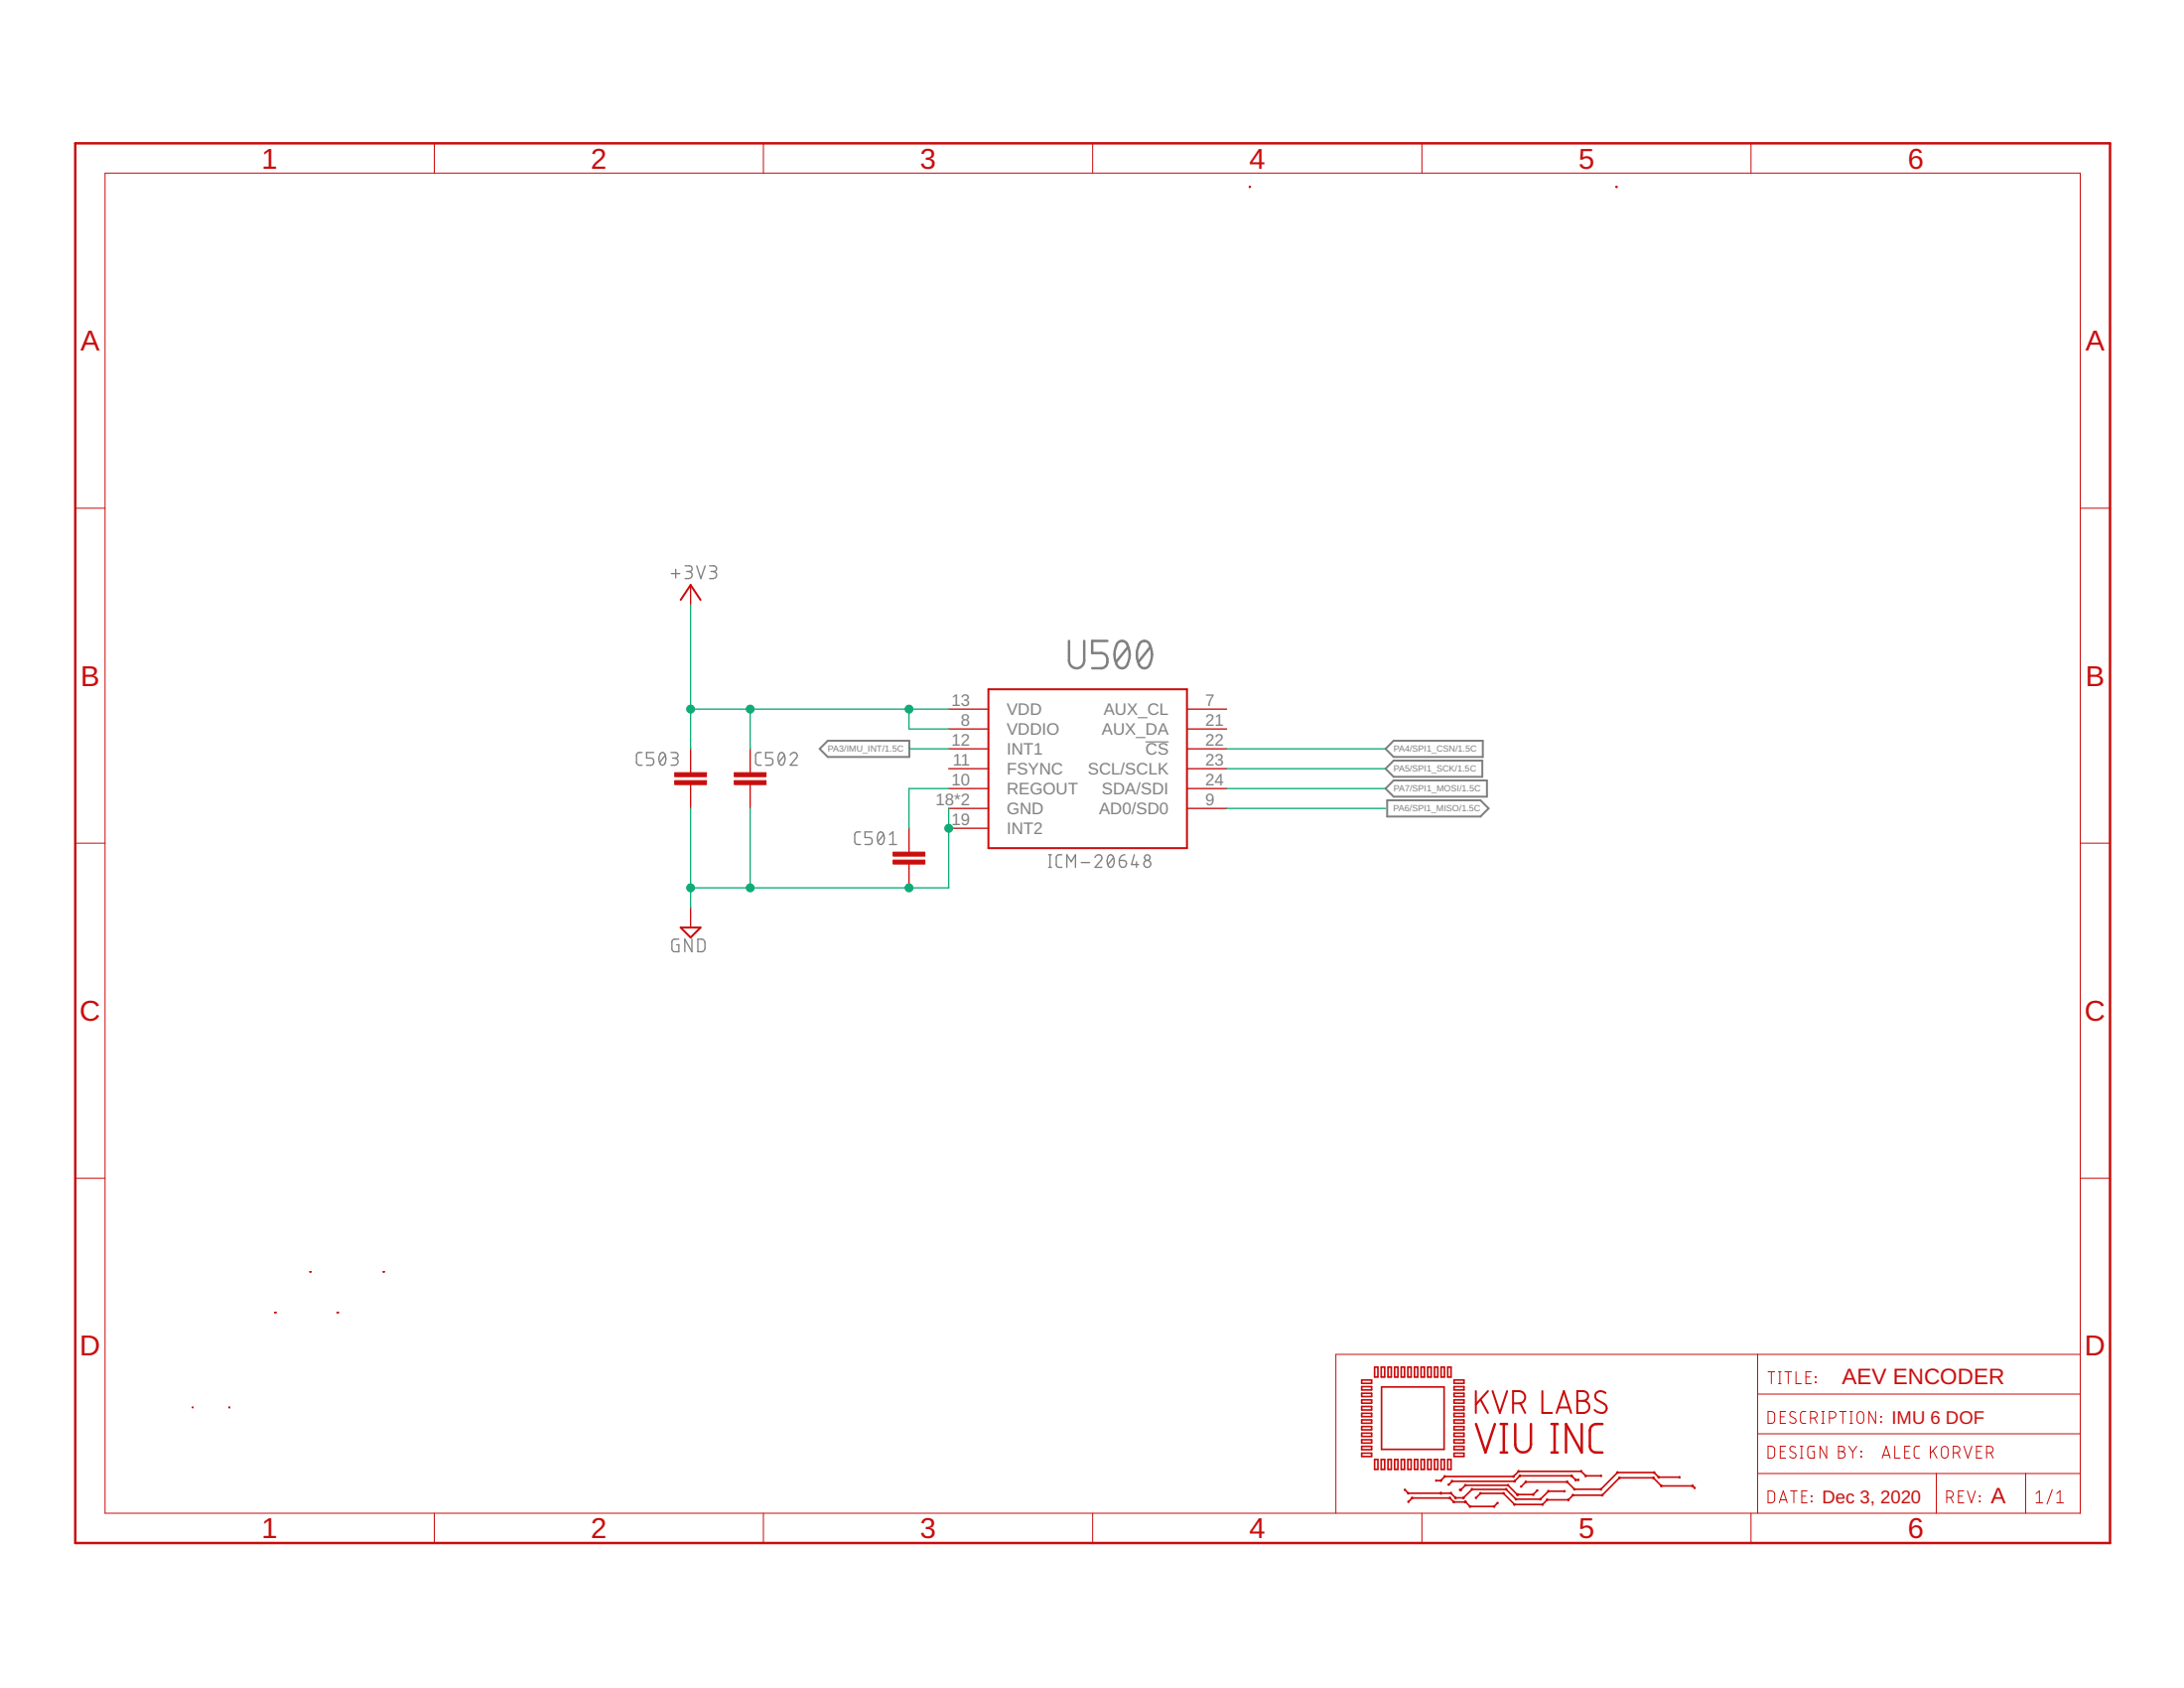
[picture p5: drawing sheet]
<svg xmlns="http://www.w3.org/2000/svg" width="279mm" height="216mm" viewBox="0 0 279 216" stroke-linecap="round" stroke-linejoin="round" font-family="sans-serif">
<g fill="none" stroke="#808080" stroke-width=".17">
<path d="M85.9 73.4h1.1M86.4 72.8v1.1M87.7 72.4h.5a.36 .36 0 0 1 .4 .3 .36 .36 0 0 1-.4 .4h-.4M88.1 73.1a.46 .46 0 0 1 .5 .4 .46 .46 0 0 1-.5 .5h-.4M89.1 72.4l.6 1.6 .5-1.6M90.8 72.4h.5a.36 .36 0 0 1 .4 .3 .36 .36 0 0 1-.4 .4h-.3M91.2 73.1a.46 .46 0 0 1 .5 .4 .46 .46 0 0 1-.5 .5h-.4M82.1 96.2h-.3a.36 .36 0 0 0-.4 .4v.9a.36 .36 0 0 0 .4 .4h.3M83.6 96.2h-.9v.8h.6a.46 .46 0 0 1 .3 .4 .46 .46 0 0 1-.3 .5h-.6M84.5 96.4a.35 .35 0 0 1 .6 .1 1.21 1.21 0 0 1-.2 1.3 .32 .32 0 0 1-.5-.2 1.26 1.26 0 0 1 .1-1.2zM85.1 96.6l-.7 .9M85.9 96.2h.5a.36 .36 0 0 1 .4 .4 .36 .36 0 0 1-.4 .4h-.4"/>
<path d="M86.3 97a.46 .46 0 0 1 .5 .4 .46 .46 0 0 1-.5 .5h-.4M97.4 96.2h-.4a.36 .36 0 0 0-.3 .4v.9a.36 .36 0 0 0 .3 .4h.4M98.9 96.2h-.9v.8h.5a.46 .46 0 0 1 .4 .4 .46 .46 0 0 1-.4 .5h-.5M99.7 96.4a.33 .33 0 0 1 .6 .1 1.17 1.17 0 0 1-.2 1.3 .32 .32 0 0 1-.4-.2 1.26 1.26 0 0 1 0-1.2zM100.4 96.6l-.8 .9M101.1 96.6a.44 .44 0 0 1 .6-.3 .44 .44 0 0 1 .2 .7l-.8 .9h.9M110.1 106.4h-.4a.36 .36 0 0 0-.4 .4v.9a.36 .36 0 0 0 .4 .3h.4M111.6 106.4h-.9v.7h.5a.45 .45 0 0 1 .4 .5 .45 .45 0 0 1-.4 .4h-.5M112.4 106.5a.33 .33 0 0 1 .6 .1 1.17 1.17 0 0 1-.2 1.4 .36 .36 0 0 1-.4-.2 1.34 1.34 0 0 1 0-1.3zM113 106.8l-.7 .9M113.8 108h.9M113.8 106.8l.4-.4v1.6"/>
<path d="M134.2 110.9h.3M134.2 109.3h.3M134.3 109.3v1.6M135.8 109.3h-.3a.36 .36 0 0 0-.4 .4v.9a.36 .36 0 0 0 .4 .3h.3M136.5 110.9v-1.6l.5 .9 .6-.9v1.6M138.3 110.3h1.1M140.1 109.7a.44 .44 0 0 1 .6-.4 .44 .44 0 0 1 .1 .7l-.7 .9h.9M141.8 109.4a.35 .35 0 0 1 .6 .1 .99 .99 0 0 1-.3 1.4h-.2a1.18 1.18 0 0 1-.1-1.5zM142.5 109.7l-.8 .9M143.2 110h.5a.45 .45 0 0 1 .4 .6 .45 .45 0 0 1-.5 .3 .45 .45 0 0 1-.4-.4zM143.9 109.3a.7 .7 0 0 0-.7 .7M145.1 109.3l-.3 1.3h.9"/>
<path d="M145.4 110.2v.7M86.8 120.1h-.5a.36 .36 0 0 0-.3 .4v.9a.36 .36 0 0 0 .3 .3h.5v-.9h-.2M88.5 120.1v1.6l-.9-1.6v1.6M89.3 120.1h.4a.47 .47 0 0 1 .5 .5v.7a.47 .47 0 0 1-.5 .4h-.4z"/>
<circle cx="146.8" cy="109.7" r=".36"/>
<circle cx="146.8" cy="110.5" r=".46"/>
</g>
<path d="M146.5 94.9h3" fill="none" stroke="#808080" stroke-width=".15"/>
<path d="M136.8 82v2.5a.97 .97 0 0 0 .9 1 .97 .97 0 0 0 1-1v-2.5M141.7 82h-2v1.5h1.2a.99 .99 0 0 1 .8 1 .99 .99 0 0 1-.8 1h-1.2M143 82.3a.74 .74 0 0 1 1.2 .2 2.68 2.68 0 0 1-.2 2.8 .71 .71 0 0 1-1.1-.3 3 3 0 0 1 .1-2.7zM144.3 82.7l-1.5 2M145.8 82.3a.74 .74 0 0 1 1.3 .2 2.68 2.68 0 0 1-.3 2.8 .71 .71 0 0 1-1.1-.3 3 3 0 0 1 .1-2.7zM147.2 82.7l-1.6 2" fill="none" stroke="#808080" stroke-width=".32"/>
<path d="M104.9 95.8l1-1.1h10.4v2.1h-10.4zM177.2 95.8l1.1-1.1h11.4v2.1h-11.4zM177.2 98.3l1.1-1h11.3v2.1h-11.3zM177.2 100.9l1.1-1.1h11.9v2.1h-11.9zM177.5 102.4h11.9l1 1-1 1h-11.9z" fill="none" stroke="#808080" stroke-width=".25"/>
<g fill="none" stroke="#c90d0c" stroke-width=".17">
<path d="M88.3 74.8v2.6M88.3 95.8v3M96 95.8v3M121.4 90.7h5M121.4 93.2h5M121.4 95.8h5M121.4 98.3h5M151.8 90.7h5.1M151.8 93.2h5.1M151.8 95.8h5.1M151.8 98.3h5.1M88.3 100.4v3"/>
<path d="M88.3 116.1v2.5M96 100.4v3M116.3 105.9v3.1M116.3 110.5v3.1M121.4 100.9h5M121.4 103.4h5M121.4 105.9h5M151.8 100.9h5.1M151.8 103.4h5.1"/>
</g>
<g fill="#c90d0c" stroke="#c90d0c" stroke-width=".13">
<path d="M114.3 110h4v.5h-4z"/>
<path d="M114.3 109h4v.5h-4z"/>
<path d="M93.9 99.8h4.1v.6h-4.1z"/>
<path d="M93.9 98.8h4.1v.5h-4.1z"/>
<path d="M86.3 99.8h4.1v.6h-4.1z"/>
<path d="M86.3 98.8h4.1v.5h-4.1z"/>
</g>
<g fill="none" stroke="#c90d0c" stroke-width=".25">
<path d="M87.1 76.7l1.2-1.9 1.3 1.9M126.4 88.2h25.4v20.3h-25.4zM87.1 118.6h2.5l-1.3 1.3zM188.8 177.9v2.8M189.4 179l1 1.7M190.4 177.9l-1.6 1.7M190.9 177.9l1 2.8 .9-2.8M193.6 179.5a1.36 1.36 0 0 0 1.3-.3 .78 .78 0 0 0 .1-.8 .78 .78 0 0 0-.6-.5h-.8v2.8M194.5 179.5l.6 1.2M197.3 177.9v2.8h1.2M201.8 177.9h.7a.62 .62 0 0 1 .7 .7 .62 .62 0 0 1-.7 .6 .77 .77 0 0 1 .8 .7 .77 .77 0 0 1-.8 .8h-.7zM201.8 179.2h.7"/>
<path d="M205.4 178.2a.74 .74 0 0 0-.9-.2 .74 .74 0 0 0-.4 .8l.3 .3 .8 .5a.67 .67 0 0 1 .2 .9 .67 .67 0 0 1-1 .1l-.4-.3M199.1 180.7l1-2.8 .9 2.8M199.4 180h1.4"/>
</g>
<g fill="none" stroke="#c90d0c" stroke-width=".13">
<path d="M55.6 18.3v3.8M97.7 18.3v3.8M139.8 18.3v3.8M181.9 18.3v3.8M224 18.3v3.8M13.4 22.1h252.7v171.4h-252.7zM9.6 65h3.8M266.1 65h3.8M9.6 107.8h3.8M266.1 107.8h3.8M9.6 150.7h3.8M266.1 150.7h3.8"/>
<path d="M224.9 173.2v20.3M224.9 178.3h41.2M226.2 175.5h.8M226.6 175.5v1.5M227.5 175.5h.4M227.5 177h.4M227.7 175.5v1.5M228.3 175.5h.9M228.8 175.5v1.5M229.8 175.5v1.5h.6M231 176.1h.5M231.7 175.5h-.7v1.5h.7"/>
<path d="M232.2 176.1l.1 .1zM232.2 176.8h.1zM266.1 173.2h-95.2v20.3M55.6 193.5v3.9M97.7 193.5v3.9M139.8 193.5v3.9M181.9 193.5v3.9M224 193.5v3.9M224.9 188.5h41.2M224.9 183.4h41.2M226.2 190.7h.4a.43 .43 0 0 1 .4 .4v.7a.43 .43 0 0 1-.4 .4h-.4zM226.2 185h.4a.43 .43 0 0 1 .4 .4v.7a.43 .43 0 0 1-.4 .4h-.4z"/>
<path d="M226.2 180.5h.4a.43 .43 0 0 1 .4 .5v.6a.43 .43 0 0 1-.4 .5h-.4zM227.6 192.2l.5-1.5 .5 1.5M227.8 191.8h.7M227.8 185.7h.5M227.8 181.2h.5M228.4 185h-.6v1.5h.6M228.4 180.5h-.6v1.6h.6M229.1 190.7h.8M229.5 190.7v1.5M229.7 185.1a.4 .4 0 0 0-.5-.1 .4 .4 0 0 0-.2 .5l.6 .4a.38 .38 0 0 1 .1 .5 .38 .38 0 0 1-.6 0l-.2-.1M229.7 180.7a.4 .4 0 0 0-.5-.1 .4 .4 0 0 0-.2 .5l.6 .3a.38 .38 0 0 1 .1 .6 .38 .38 0 0 1-.6 0l-.2-.2M230.3 185h.4"/>
<path d="M230.3 186.5h.4M230.5 185v1.5M230.5 191.4h.5M231 180.5l-.5 .1-.2 .3 .1 .9 .1 .2 .5 .1M231.2 190.7h-.7v1.5h.7M231.6 181.4h.5a.42 .42 0 0 0 .4-.4 .42 .42 0 0 0-.4-.5h-.5v1.6M231.7 191.3l.1 .1zM231.7 192l.1 .1zM232.1 185h-.6l-.2 .2v1l.2 .3h.6v-.8h-.2M232.1 181.4l.4 .7M233 180.5h.4M233 182.1h.4"/>
<path d="M233.2 180.5v1.6M233.7 185v1.5l-.9-1.5v1.5M234 181.4h.5a.42 .42 0 0 0 .4-.4 .42 .42 0 0 0-.4-.5h-.5v1.6M235.2 185h.4a.34 .34 0 0 1 .4 .3 .34 .34 0 0 1-.4 .4 .42 .42 0 0 1 .5 .4 .42 .42 0 0 1-.5 .4h-.4zM235.2 185.7h.4M235.3 180.5h.9M235.8 180.5v1.6M236.5 185l.5 .7M236.7 180.5h.3M236.7 182.1h.3M236.8 180.5v1.6M237 185.7v.8"/>
<path d="M237.5 185l-.5 .7M237.7 180.7a.42 .42 0 0 1 .5-.1 .42 .42 0 0 1 .2 .4v.6a.42 .42 0 0 1-.4 .5 .42 .42 0 0 1-.4-.5v-.6zM238.1 185.6v.1zM238.1 186.3v.1zM239.9 180.5v1.6l-.8-1.6v1.6M240.6 181.2l.1 .1zM240.6 181.8l.1 .1zM240.8 186.5l.5-1.5 .5 1.5M240.9 186.1h.8M242.4 185v1.5h.7M243.7 185.7h.5M244.3 185h-.6v1.5h.6"/>
<path d="M245.6 185h-.5l-.2 .3v1l.2 .2h.5M247 185v1.5M247.3 185.6l.5 .9M247.7 188.5v5M247.8 185l-.8 .9M248.5 185.1a.44 .44 0 0 1 .4-.1 .44 .44 0 0 1 .3 .4v.7a.42 .42 0 0 1-.4 .4 .42 .42 0 0 1-.4-.4v-.7zM249 191.5h.5a.42 .42 0 0 0 .4-.4 .42 .42 0 0 0-.4-.4h-.5v1.5M249.6 191.5l.3 .7M249.9 185.8h.4a.42 .42 0 0 0 .4-.4 .42 .42 0 0 0-.4-.4h-.4v1.5M250.4 185.8l.3 .7M250.5 191.4h.6M251.2 190.7h-.7v1.5h.7"/>
<path d="M251.2 185l.6 1.5 .5-1.5M251.7 190.7l.5 1.5 .5-1.5M252.9 185.7h.5M253.2 192l.1 .1zM253.2 191.3l.1 .1zM253.5 185h-.6v1.5h.6M254.1 185.8h.5a.42 .42 0 0 0 .4-.4 .42 .42 0 0 0-.4-.4h-.5v1.5M254.7 185.8l.3 .7M259.1 188.5v5M260.5 192.2h.8M260.5 191l.4-.3v1.5M262.6 190.5l-.7 1.9"/>
<path d="M263.1 192.2h.9M263.1 191l.4-.3v1.5"/>
</g>
<g fill="none" stroke="#c90d0c" stroke-width=".21">
<path d="M159.9 23.9h.1M159.9 23.9v.1M206.8 23.9h.1M206.8 23.9h-.1M206.8 23.9v.1M35.2 167.9h.1M39.7 162.7h.1M43.1 167.9h.1M43.2 167.9h.1M49 162.7h.1M49.1 162.7h.1M174.2 176.5h1.3v.4h-1.3z"/>
<path d="M174.2 177.4h1.3v.4h-1.3zM174.2 178.2h1.3v.4h-1.3zM174.2 179h1.3v.5h-1.3zM174.2 179.9h1.3v.4h-1.3zM175.9 174.9h.4v1.2h-.4zM176.7 174.9h.4v1.2h-.4zM176.7 177.4h8v8h-8zM177.6 174.9h.4v1.2h-.4zM178.4 174.9h.4v1.2h-.4zM179.3 174.9h.4v1.2h-.4zM180.1 174.9h.4v1.2h-.4zM181 174.9h.4v1.2h-.4z"/>
<path d="M181.8 174.9h.4v1.2h-.4zM182.6 174.9h.5v1.2h-.5zM183.5 174.9h.4v1.2h-.4zM184.4 174.9h.4v1.2h-.4zM185.2 174.9h.4v1.2h-.4zM186 178.2h1.3v.4h-1.3zM186 176.5h1.3v.4h-1.3zM186 177.4h1.3v.4h-1.3zM186 179h1.3v.5h-1.3zM186 179.9h1.3v.4h-1.3zM24.7 180h.1M29.3 180h.1"/>
<path d="M174.2 183.3h1.3v.4h-1.3zM174.2 180.8h1.3v.4h-1.3zM174.2 181.6h1.3v.4h-1.3zM174.2 182.5h1.3v.4h-1.3zM174.2 184.1h1.3v.5h-1.3zM174.2 185h1.3v.4h-1.3zM174.2 185.9h1.3v.4h-1.3zM175.9 186.7h.4v1.2h-.4zM176.7 186.7h.4v1.2h-.4zM177.6 186.7h.4v1.2h-.4zM178.4 186.7h.4v1.2h-.4zM179.3 186.7h.4v1.2h-.4z"/>
<path d="M179.7 190.6l.5 .4h5.4l.6 .6h1l1.1-1.1h4.4l1.2 1.2h3.2l1-1h2M179.8 190.5h-.1v.1M180.1 186.7h.4v1.2h-.4zM180.1 192v.1h.1M180.2 190.9v.2M180.2 192.1l.5-.5h4.8l.5 .5h1.4M180.2 190.9v.1l-.1 .1M180.6 191.6h.1M180.7 191.5v.2M181 186.7h.4v1.2h-.4zM181.8 186.7h.4v1.2h-.4zM182.6 186.7h.5v1.2h-.5z"/>
<path d="M183.5 186.7h.4v1.2h-.4zM183.7 189.3v.1M184.3 189.3v.1h.1M184.3 190.9v.2h.1v-.2h-.1M184.3 189.3v.1M184.3 190.9v.2M184.4 186.7h.4v1.2h-.4zM184.8 188.8h.1v.1M184.8 188.8v.1M185.2 186.7h.4v1.2h-.4zM185.3 189.8v.1h.1M185.5 191.5v.2"/>
<path d="M185.5 191.6h-.1M185.6 190.9v.2M185.7 190.9h-.1l-.1 .1M185.7 189.4l.1 .1M185.8 189.4v.1M186 192v.2M186 183.3h1.3v.4h-1.3zM186 180.8h1.3v.4h-1.3zM186 181.6h1.3v.4h-1.3zM186 182.5h1.3v.4h-1.3zM186 184.1h1.3v.5h-1.3zM186 185h1.3v.4h-1.3z"/>
<path d="M186 185.9h1.3v.4h-1.3zM186 192.1l-.1 .1M186.2 191.5v.2M186.2 191.5l.1 .1h-.1M186.8 190.5v.1M186.8 190.6l.7-.6h5.4l1.2 1.2h2l.6-.6M186.8 190.5l.1 .1M186.9 190.5v.1M187.2 191.5v.1h.1M187.2 191.5v.2M187.4 189.9h.1v.1M187.4 192.1l.7 .6h3l.5-.5"/>
<path d="M187.5 192v.2M187.5 189.9v.1M187.5 192v.1v.1l-.1-.1M187.5 192.1v-.1l-.1 .2M187.5 192l-.1 .1M188.1 192.6v.1M188.1 192.6v.1h-.1M188.3 190.4l.1 .1M188.3 190.4v.2M188.8 191.5v.1h.1M189.4 191v-.1v.2M189.4 190.9v.2"/>
<path d="M191.1 192.6v.1h.1M191.1 192.6v.1M191.5 192.2h.1v.1M192.3 190.9v.2M192.4 191l-.1 .1M192.7 190.4v.2M192.7 190.4l-.1 .1M192.9 189.9v.1M193 189.9l-.1 .1M193.6 188.8l.1 .1M193.6 188.8v.1M193.7 189.4v.1h.1"/>
<path d="M193.8 192.4v.1M193.8 189.4v.1M193.8 192.4l-.1 .1M193.9 191.7v.1M194 191.7v.1h-.1M194.1 191.2l.1-.1v.1v-.1l-.1 .1M194.1 191.1v.1M194.2 191.1v.1M194.2 188.2h.1M194.3 188.1v.2M194.4 188.7h.1v.1M194.4 188.7v.1"/>
<path d="M194.6 190.1v.1M195.2 189.5v.1M196.1 191.1v.1h.1M196.1 191.1v.1M196.6 190.6h.1v.1M197 191.7l.1 .1M197.1 191.7v.1M197.3 192.4v.1h.1M197.3 192.4v.1M197.9 191.8l.1 .1M197.9 191.8v.1M198.1 190.7v.1"/>
<path d="M200.1 190.7v.1M200.5 189.5v.1M200.5 189.5h-.1v.1M200.6 191.8l.1 .1M200.6 191.8v.1M201.1 188.7v.1M201.1 188.7l-.1 .1M201.2 191.2h.1v.1M201.2 191.2v.1M201.4 190.4v.1M201.5 190.4l-.1 .1M201.6 189.2v.2"/>
<path d="M201.6 189.2v.1h-.1M201.9 189.2v.2M201.9 189.3h-.3l-.5-.5h-6.7l-.6 .7h-8l-.4 .4M202.3 188.1v.2M202.3 188.2l-.1-.1v.1M202.9 188.7v.1M202.9 188.7v.1h-.1M204.7 190.4l.1 .1h.1M204.8 188.7v.1M204.8 190.4v.1M204.8 188.8h-1.9l-.6-.6h-8l-.7 .6h-8.8l-.5 .6h-.6M204.9 191.2l.1 .1"/>
<path d="M205 191.2v.1M206.9 188.3h.1v.1M206.9 188.3v.1M207.1 189h.1v.1M207.2 189v.1M211.5 189v.1M211.6 189h-.1v.1M211.6 188.3v.1M211.6 188.3h-.1l.1 .1M212.2 188.9v.1M212.5 190v.1M212.6 190v.1h-.1"/>
<path d="M214.8 188.9v.1M214.8 188.9h-2.6l-.6-.6h-4.7l-2.1 2.2h-3.4l-.9-1h-5.3l-.6 .6M216.5 190v.1M216.6 190h-.1v.1M216.8 190.3l-.3-.2h-4l-1-1.1h-4.3l-2.2 2.2h-3.8l-.6 .6h-2.7l-.6 .6h-3.5l-1.5-1.4h-2.9l-.6 .6M216.8 190.3l-.1 .1"/>
</g>
<path d="M9.6 18.3h260.3v179.1h-260.3zM188.8 182.1l1.2 3.7 1.2-3.7M192 185.8h.8M192 182.1h.8M192.4 182.1v3.7M193.8 182.1v2.7a1.01 1.01 0 0 0 1 1 1.01 1.01 0 0 0 1.1-1v-2.7M198.5 185.8h.8M198.5 182.1h.8M198.9 182.1v3.7M202.4 182.1v3.7l-2.1-3.7v3.7M205 182.1h-.8a.85 .85 0 0 0-.8 .9v2a.8 .8 0 0 0 .8 .8h.8" fill="none" stroke="#c90d0c" stroke-width=".32"/>
<g fill="none" stroke="#0dab76" stroke-width=".17">
<path d="M88.3 77.4v18.4M88.3 90.7h33.1M96 90.7v5.1M116.3 90.7v2.5h5.1M116.3 95.8h5.1M156.9 95.8h20.3M156.9 98.3h20.3M88.3 103.4v12.7M96 103.4v10.2M121.4 100.9h-5.1v5M121.4 103.4v10.2h-33.1M156.9 100.9h20.3"/>
<path d="M156.9 103.4h20.3"/>
</g>
<g fill="#0dab76" stroke="#0dab76" stroke-width=".13">
<circle cx="121.4" cy="105.9" r=".51"/>
<circle cx="116.3" cy="113.6" r=".51"/>
<circle cx="96" cy="113.6" r=".51"/>
<circle cx="88.3" cy="113.6" r=".51"/>
<circle cx="96" cy="90.7" r=".51"/>
<circle cx="116.3" cy="90.7" r=".51"/>
<circle cx="88.3" cy="90.7" r=".51"/>
</g>
<g font-size="3.7" fill="#c90d0c">
<text x="33.5" y="21.5">1</text>
<text x="75.6" y="21.5">2</text>
<text x="117.7" y="21.5">3</text>
<text x="159.8" y="21.5">4</text>
<text x="201.9" y="21.5">5</text>
<text x="244.1" y="21.5">6</text>
<text x="10.3" y="44.9">A</text>
<text x="266.8" y="44.9">A</text>
<text x="10.3" y="87.7">B</text>
<text x="266.8" y="87.7">B</text>
<text x="10.2" y="130.6">C</text>
<text x="266.7" y="130.6">C</text>
<text x="10.2" y="173.4">D</text>
<text x="266.7" y="173.4">D</text>
<text x="33.5" y="196.7">1</text>
<text x="75.6" y="196.7">2</text>
<text x="117.7" y="196.7">3</text>
<text x="159.8" y="196.7">4</text>
<text x="201.9" y="196.7">5</text>
<text x="244.1" y="196.7">6</text>
</g>
<g font-size="2.9" fill="#c90d0c">
<text x="235.7" y="177">AEV ENCODER</text>
<text x="254.7" y="192.3">A</text>
</g>
<g font-size="2.3" fill="#c90d0c">
<text x="242" y="182.1">IMU 6 DOF</text>
<text x="233.1" y="192.3">Dec 3, 2020</text>
</g>
<g font-size="2.1" fill="#808080">
<text x="121.7" y="90.3">13</text>
<text x="121.7" y="95.4">12</text>
<text x="122.9" y="92.9">8</text>
<text x="128.8" y="91.5">VDD</text>
<text x="128.8" y="94">VDDIO</text>
<text x="141" y="94">AUX_DA</text>
<text x="141.2" y="91.5">AUX_CL</text>
<text x="154.2" y="90.3">7</text>
<text x="154.2" y="92.9">21</text>
<text x="154.2" y="95.4">22</text>
<text x="121.7" y="100.5">10</text>
<text x="121.9" y="98">11</text>
<text x="128.8" y="96.5">INT1</text>
<text x="128.8" y="99.1">FSYNC</text>
<text x="128.8" y="101.6">REGOUT</text>
<text x="139.2" y="99.1">SCL/SCLK</text>
<text x="141" y="101.6">SDA/SDI</text>
<text x="146.5" y="96.5">CS</text>
<text x="154.2" y="98">23</text>
<text x="154.2" y="100.5">24</text>
<text x="119.7" y="103">18*2</text>
<text x="121.7" y="105.6">19</text>
<text x="128.8" y="104.2">GND</text>
<text x="128.8" y="106.7">INT2</text>
<text x="140.6" y="104.2">AD0/SD0</text>
<text x="154.2" y="103">9</text>
</g>
<g font-size="1.1" fill="#808080">
<text x="105.9" y="96.2">PA3/IMU_INT/1.5C</text>
<text x="178.3" y="98.7">PA5/SPI1_SCK/1.5C</text>
<text x="178.3" y="96.2">PA4/SPI1_CSN/1.5C</text>
<text x="178.3" y="101.3">PA7/SPI1_MOSI/1.5C</text>
<text x="178.3" y="103.8">PA6/SPI1_MISO/1.5C</text>
</g>
</svg>
